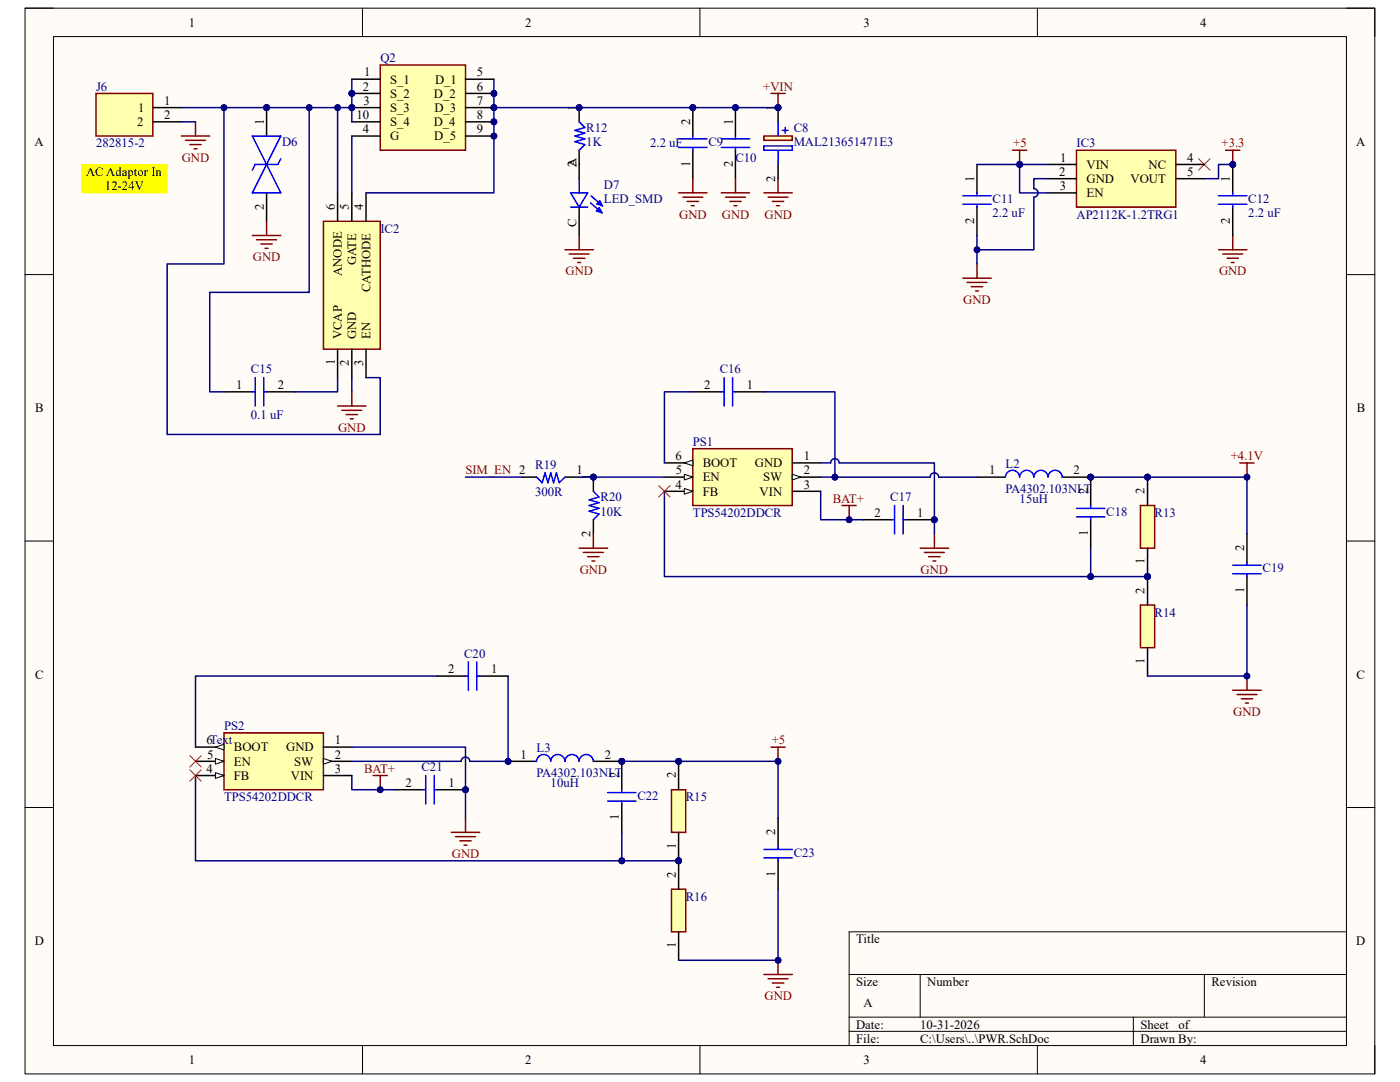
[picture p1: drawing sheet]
<svg xmlns="http://www.w3.org/2000/svg" width="279mm" height="216mm" viewBox="0 0 279 216" stroke-linecap="round" stroke-linejoin="round" font-family="sans-serif">
<path d="M5 1.6h269.4v212.7h-269.4z" fill-rule="evenodd" fill="#fffcf8"/>
<path d="M5 1.6h269.4v212.7h-269.4z" fill="none" stroke="#000" stroke-width=".2"/>
<path d="M10.7 7.3h258v201.3h-258z" fill-rule="evenodd" fill="#fffcf8"/>
<g fill="none" stroke="#000" stroke-width=".2">
<path d="M5 1.6h5.7M10.7 7.3h258v201.3h-258zM72.3 1.6v5.7M139.7 1.6v5.7M207 1.6v5.7M268.7 1.6h5.7v5.7M5 54.8h5.7M268.7 54.8h5.7M5 108h5.7M268.7 108h5.7M5 161.1h5.7M268.7 161.1h5.7"/>
<path d="M169.5 194.4h99.2M183.6 194.4v8.6M240.3 194.4v8.6M268.7 185.9h-99.2v22.7M72.3 208.6v5.7M139.7 208.6v5.7M169.5 203h99.2M169.5 205.8h99.2M207 208.6v5.7M226.2 203v5.6M274.4 208.6v5.7"/>
</g>
<circle cx="229" cy="115.1" r=".57" fill="#000080"/>
<circle cx="229" cy="115.1" r=".57" fill="none" stroke="#000080" stroke-width=".2"/>
<path d="M227.6 120.7h2.8v8.5h-2.8z" fill-rule="evenodd" fill="#ffffb0"/>
<path d="M227.6 120.7h2.8v8.5h-2.8z" fill="none" stroke="#800000" stroke-width=".3"/>
<path d="M229 115.1v5.6M229 129.2v5.7" fill="none" stroke="#000" stroke-width=".3"/>
<circle cx="229" cy="115.1" r=".57" fill="#000080"/>
<circle cx="229" cy="115.1" r=".57" fill="none" stroke="#000080" stroke-width=".2"/>
<circle cx="229" cy="115.1" r=".57" fill="#000080"/>
<circle cx="229" cy="115.1" r=".57" fill="none" stroke="#000080" stroke-width=".2"/>
<circle cx="229" cy="95.2" r=".57" fill="#000080"/>
<circle cx="229" cy="95.2" r=".57" fill="none" stroke="#000080" stroke-width=".2"/>
<path d="M227.6 100.9h2.8v8.5h-2.8z" fill-rule="evenodd" fill="#ffffb0"/>
<path d="M227.6 100.9h2.8v8.5h-2.8z" fill="none" stroke="#800000" stroke-width=".3"/>
<path d="M229 109.4v5.7" fill="none" stroke="#000" stroke-width=".3"/>
<circle cx="229" cy="115.1" r=".57" fill="#000080"/>
<circle cx="229" cy="115.1" r=".57" fill="none" stroke="#000080" stroke-width=".2"/>
<path d="M229 95.2v5.7" fill="none" stroke="#000" stroke-width=".3"/>
<circle cx="229" cy="95.2" r=".57" fill="#000080"/>
<circle cx="229" cy="95.2" r=".57" fill="none" stroke="#000080" stroke-width=".2"/>
<path d="M248.9 106.5v5.7M248.9 115.1v5.6" fill="none" stroke="#000" stroke-width=".3"/>
<path d="M246 114.5h5.7M246 112.8h5.7M248.9 112.2v.6M248.9 114.5v.6" fill="none" stroke="#00f" stroke-width=".3"/>
<circle cx="217.7" cy="95.2" r=".57" fill="#000080"/>
<circle cx="217.7" cy="95.2" r=".57" fill="none" stroke="#000080" stroke-width=".2"/>
<path d="M217.7 95.2v5.7M217.7 103.7v5.7" fill="none" stroke="#000" stroke-width=".3"/>
<circle cx="217.7" cy="95.2" r=".57" fill="#000080"/>
<circle cx="217.7" cy="95.2" r=".57" fill="none" stroke="#000080" stroke-width=".2"/>
<path d="M143.9 78.2h.6M144.5 75.4v5.6M146.2 75.4v5.6M146.2 78.2h.6M214.8 103.1h5.7M214.8 101.4h5.7M217.7 100.9v.5M217.7 103.1v.6" fill="none" stroke="#00f" stroke-width=".3"/>
<path d="M138.3 78.2h5.6M146.8 78.2h5.6" fill="none" stroke="#000" stroke-width=".3"/>
<path d="M138.3 89.5h19.8v11.4h-19.8z" fill-rule="evenodd" fill="#ffffb0"/>
<path d="M138.3 89.5h19.8v11.4h-19.8z" fill="none" stroke="#800000" stroke-width=".3"/>
<path d="M158.1 92.4h5.7M158.1 95.2h5.7" fill="none" stroke="#000" stroke-width=".3"/>
<path d="M158.1 94.6l1.7 .6-1.7 .6z" fill="#f8fcff"/>
<path d="M158.1 94.6l1.7 .6-1.7 .6z" fill="none" stroke="#000" stroke-width=".2"/>
<path d="M132.6 92.4h5.7M158.1 98h5.7" fill="none" stroke="#000" stroke-width=".3"/>
<path d="M136.6 92.4l1.7-.6v1.1z" fill="#f8fcff"/>
<path d="M136.6 92.4l1.7-.6v1.1z" fill="none" stroke="#000" stroke-width=".2"/>
<path d="M132.6 95.2h5.7" fill="none" stroke="#000" stroke-width=".3"/>
<path d="M136.6 94.6l1.7 .6-1.7 .6z" fill="#f8fcff"/>
<path d="M136.6 94.6l1.7 .6-1.7 .6z" fill="none" stroke="#000" stroke-width=".2"/>
<path d="M132.6 98h5.7" fill="none" stroke="#000" stroke-width=".3"/>
<path d="M136.6 97.5l1.7 .5-1.7 .6z" fill="#f8fcff"/>
<path d="M136.6 97.5l1.7 .5-1.7 .6z" fill="none" stroke="#000" stroke-width=".2"/>
<path d="M183.6 109.4h5.7M184.5 110.2h4M185.3 111.1h2.3M186.2 111.9h.6M186.5 106.5v2.9" fill="none" stroke="#800000" stroke-width=".3"/>
<circle cx="186.5" cy="103.7" r=".57" fill="#000080"/>
<circle cx="186.5" cy="103.7" r=".57" fill="none" stroke="#000080" stroke-width=".2"/>
<path d="M180.8 103.7h5.7" fill="none" stroke="#000" stroke-width=".3"/>
<circle cx="186.5" cy="103.7" r=".57" fill="#000080"/>
<circle cx="186.5" cy="103.7" r=".57" fill="none" stroke="#000080" stroke-width=".2"/>
<path d="M172.3 103.7h5.7" fill="none" stroke="#000" stroke-width=".3"/>
<path d="M178 103.7h.5M178.5 100.9v5.6M180.2 100.9v5.6M180.2 103.7h.6" fill="none" stroke="#00f" stroke-width=".3"/>
<path d="M247.4 92.4h2.9M248.9 92.4v2.8" fill="none" stroke="#800000" stroke-width=".3"/>
<circle cx="248.9" cy="95.2" r=".57" fill="#000080"/>
<circle cx="248.9" cy="95.2" r=".57" fill="none" stroke="#000080" stroke-width=".2"/>
<path d="M246 137.7h5.7M246.9 138.6h3.9M247.7 139.4h2.3M248.9 134.9v2.8M248.6 140.3h.5" fill="none" stroke="#800000" stroke-width=".3"/>
<circle cx="248.9" cy="134.9" r=".57" fill="#000080"/>
<circle cx="248.9" cy="134.9" r=".57" fill="none" stroke="#000080" stroke-width=".2"/>
<circle cx="135.4" cy="171.8" r=".57" fill="#000080"/>
<circle cx="135.4" cy="171.8" r=".57" fill="none" stroke="#000080" stroke-width=".2"/>
<circle cx="135.4" cy="151.9" r=".57" fill="#000080"/>
<circle cx="135.4" cy="151.9" r=".57" fill="none" stroke="#000080" stroke-width=".2"/>
<path d="M134 157.6h2.8v8.5h-2.8z" fill-rule="evenodd" fill="#ffffb0"/>
<path d="M134 157.6h2.8v8.5h-2.8z" fill="none" stroke="#800000" stroke-width=".3"/>
<path d="M135.4 166.1v5.7" fill="none" stroke="#000" stroke-width=".3"/>
<circle cx="135.4" cy="171.8" r=".57" fill="#000080"/>
<circle cx="135.4" cy="171.8" r=".57" fill="none" stroke="#000080" stroke-width=".2"/>
<path d="M135.4 151.9v5.7" fill="none" stroke="#000" stroke-width=".3"/>
<circle cx="135.4" cy="151.9" r=".57" fill="#000080"/>
<circle cx="135.4" cy="151.9" r=".57" fill="none" stroke="#000080" stroke-width=".2"/>
<path d="M87.2 134.9h5.7M95.7 134.9h5.7M155.3 163.3v5.6M155.3 171.8v5.6" fill="none" stroke="#000" stroke-width=".3"/>
<path d="M92.9 134.9h.6M93.5 132.1v5.6M95.2 132.1v5.6M95.2 134.9h.5M152.4 171.2h5.7M152.4 169.5h5.7M155.3 168.9v.6M155.3 171.2v.6" fill="none" stroke="#00f" stroke-width=".3"/>
<path d="M44.7 146.2h19.8v11.4h-19.8z" fill-rule="evenodd" fill="#ffffb0"/>
<path d="M44.7 146.2h19.8v11.4h-19.8z" fill="none" stroke="#800000" stroke-width=".3"/>
<path d="M64.5 149.1h5.7M64.5 151.9h5.7" fill="none" stroke="#000" stroke-width=".3"/>
<path d="M64.5 151.3l1.7 .6-1.7 .6z" fill="#f8fcff"/>
<path d="M64.5 151.3l1.7 .6-1.7 .6z" fill="none" stroke="#000" stroke-width=".2"/>
<path d="M39 149.1h5.7M64.5 154.7h5.7" fill="none" stroke="#000" stroke-width=".3"/>
<path d="M43 149.1l1.7-.6v1.1z" fill="#f8fcff"/>
<path d="M43 149.1l1.7-.6v1.1z" fill="none" stroke="#000" stroke-width=".2"/>
<path d="M39 151.9h5.7" fill="none" stroke="#000" stroke-width=".3"/>
<path d="M43 151.3l1.7 .6-1.7 .6z" fill="#f8fcff"/>
<path d="M43 151.3l1.7 .6-1.7 .6z" fill="none" stroke="#000" stroke-width=".2"/>
<path d="M39 154.7h5.7" fill="none" stroke="#000" stroke-width=".3"/>
<path d="M43 154.2l1.7 .5-1.7 .6z" fill="#f8fcff"/>
<path d="M43 154.2l1.7 .5-1.7 .6z" fill="none" stroke="#000" stroke-width=".2"/>
<path d="M90.1 166.1h5.6M90.9 166.9h4M91.8 167.8h2.2M92.6 168.6h.6M92.9 163.3v2.8" fill="none" stroke="#800000" stroke-width=".3"/>
<circle cx="92.9" cy="157.6" r=".57" fill="#000080"/>
<circle cx="92.9" cy="157.6" r=".57" fill="none" stroke="#000080" stroke-width=".2"/>
<path d="M87.2 157.6h5.7" fill="none" stroke="#000" stroke-width=".3"/>
<circle cx="92.9" cy="157.6" r=".57" fill="#000080"/>
<circle cx="92.9" cy="157.6" r=".57" fill="none" stroke="#000080" stroke-width=".2"/>
<path d="M78.7 157.6h5.7" fill="none" stroke="#000" stroke-width=".3"/>
<path d="M84.4 157.6h.6M85 154.7v5.7M86.7 154.7v5.7M86.7 157.6h.5" fill="none" stroke="#00f" stroke-width=".3"/>
<path d="M152.5 194.4h5.6M153.3 195.3h4M154.1 196.2h2.3M155 197h.6M155.3 191.6v2.8" fill="none" stroke="#800000" stroke-width=".3"/>
<circle cx="155.3" cy="191.6" r=".57" fill="#000080"/>
<circle cx="155.3" cy="191.6" r=".57" fill="none" stroke="#000080" stroke-width=".2"/>
<path d="M153.9 149.1h2.8M155.3 149.1v2.8" fill="none" stroke="#800000" stroke-width=".3"/>
<circle cx="155.3" cy="151.9" r=".57" fill="#000080"/>
<circle cx="155.3" cy="151.9" r=".57" fill="none" stroke="#000080" stroke-width=".2"/>
<circle cx="124.1" cy="151.9" r=".57" fill="#000080"/>
<circle cx="124.1" cy="151.9" r=".57" fill="none" stroke="#000080" stroke-width=".2"/>
<path d="M124.1 151.9v5.7M124.1 160.4v5.7" fill="none" stroke="#000" stroke-width=".3"/>
<circle cx="124.1" cy="151.9" r=".57" fill="#000080"/>
<circle cx="124.1" cy="151.9" r=".57" fill="none" stroke="#000080" stroke-width=".2"/>
<path d="M121.3 159.9h5.6M121.3 158.2h5.6M124.1 157.6v.6M124.1 159.9v.5" fill="none" stroke="#00f" stroke-width=".3"/>
<circle cx="135.4" cy="171.8" r=".57" fill="#000080"/>
<circle cx="135.4" cy="171.8" r=".57" fill="none" stroke="#000080" stroke-width=".2"/>
<path d="M134 177.4h2.9v8.5h-2.9z" fill-rule="evenodd" fill="#ffffb0"/>
<path d="M134 177.4h2.9v8.5h-2.9z" fill="none" stroke="#800000" stroke-width=".3"/>
<path d="M135.4 171.8v5.6M135.4 185.9v5.7" fill="none" stroke="#000" stroke-width=".3"/>
<circle cx="135.4" cy="171.8" r=".57" fill="#000080"/>
<circle cx="135.4" cy="171.8" r=".57" fill="none" stroke="#000080" stroke-width=".2"/>
<path d="M153.9 18.6h2.8M155.3 18.6v2.9" fill="none" stroke="#800000" stroke-width=".3"/>
<circle cx="155.3" cy="21.5" r=".57" fill="#000080"/>
<circle cx="155.3" cy="21.5" r=".57" fill="none" stroke="#000080" stroke-width=".2"/>
<path d="M36.2 27.1h5.7M37 28h4M37.9 28.8h2.3M38.7 29.7h.6M39 24.3v2.8M152.4 38.5h5.7M153.3 39.3h4M155.3 35.7v2.8M154.1 40.2h2.3M155 41h.6" fill="none" stroke="#800000" stroke-width=".3"/>
<circle cx="146.8" cy="21.5" r=".57" fill="#000080"/>
<circle cx="146.8" cy="21.5" r=".57" fill="none" stroke="#000080" stroke-width=".2"/>
<path d="M146.8 21.5v5.6" fill="none" stroke="#000" stroke-width=".3"/>
<circle cx="146.8" cy="21.5" r=".57" fill="#000080"/>
<circle cx="146.8" cy="21.5" r=".57" fill="none" stroke="#000080" stroke-width=".2"/>
<path d="M146.8 30v5.7" fill="none" stroke="#000" stroke-width=".3"/>
<path d="M143.9 27.7h5.7M143.9 29.4h5.7M146.8 27.1v.6M146.8 29.4v.6" fill="none" stroke="#00f" stroke-width=".3"/>
<circle cx="138.3" cy="21.5" r=".57" fill="#000080"/>
<circle cx="138.3" cy="21.5" r=".57" fill="none" stroke="#000080" stroke-width=".2"/>
<path d="M138.3 21.5v5.6M138.3 30v5.7" fill="none" stroke="#000" stroke-width=".3"/>
<circle cx="138.3" cy="21.5" r=".57" fill="#000080"/>
<circle cx="138.3" cy="21.5" r=".57" fill="none" stroke="#000080" stroke-width=".2"/>
<g fill="none" stroke="#00f" stroke-width=".3">
<path d="M113.9 38.5h3.4l-1.7 2.8zM115.6 35.7v2.8M118 39.1l2.2 2M135.4 29.4h5.7M135.4 27.7h5.7M138.3 27.1v.6M138.3 29.4v.6M113.9 41.3h3.4M117.9 40.5l2.2 2M119 42.1l.6-.6 .5 1M119 42.1l1.1 .4M119.2 40.7l.5-.6 .5 1"/>
<path d="M119.2 40.7l1 .4M119.5 41.7l.2 .2M119.6 40.3l.2 .2M119.9 42v.1h-.9M120 40.6v.1h-.8"/>
</g>
<path d="M135.4 38.5h5.7M136.3 39.3h4M138.3 35.7v2.8M143.9 38.5h5.7M144.8 39.3h4M146.8 35.7v2.8M137.1 40.2h2.3M138 41h.6M145.6 40.2h2.3M146.5 41h.6" fill="none" stroke="#800000" stroke-width=".3"/>
<path d="M115.6 32.8v2.9M115.6 41.3v5.7" fill="none" stroke="#000" stroke-width=".3"/>
<circle cx="115.6" cy="21.5" r=".57" fill="#000080"/>
<circle cx="115.6" cy="21.5" r=".57" fill="none" stroke="#000080" stroke-width=".2"/>
<path d="M115.6 21.5v2.8" fill="none" stroke="#000" stroke-width=".3"/>
<circle cx="115.6" cy="21.5" r=".57" fill="#000080"/>
<circle cx="115.6" cy="21.5" r=".57" fill="none" stroke="#000080" stroke-width=".2"/>
<path d="M115.6 30v2.8" fill="none" stroke="#000" stroke-width=".3"/>
<path d="M115.6 24.3l1.1 1.1-2 .6 2 .6-2 .5 2 .6-2 .6 2 .6-1.1 1.1" fill="none" stroke="#00f" stroke-width=".3"/>
<path d="M112.7 49.8h5.7M113.6 50.7h4M114.4 51.5h2.3M115.3 52.4h.6M115.6 47v2.8" fill="none" stroke="#800000" stroke-width=".3"/>
<path d="M64.5 44.2h11.4v25.5h-11.4z" fill-rule="evenodd" fill="#ffffb0"/>
<path d="M64.5 44.2h11.4v25.5h-11.4z" fill="none" stroke="#800000" stroke-width=".3"/>
<path d="M67.4 38.5v5.7M70.2 38.5v5.7M73 38.5v5.7M67.4 69.7v5.7M70.2 69.7v5.7M73 69.7v5.7" fill="none" stroke="#000" stroke-width=".3"/>
<circle cx="53.2" cy="21.5" r=".57" fill="#000080"/>
<circle cx="53.2" cy="21.5" r=".57" fill="none" stroke="#000080" stroke-width=".2"/>
<path d="M53.2 21.5v5.6" fill="none" stroke="#000" stroke-width=".3"/>
<circle cx="53.2" cy="21.5" r=".57" fill="#000080"/>
<circle cx="53.2" cy="21.5" r=".57" fill="none" stroke="#000080" stroke-width=".2"/>
<path d="M53.2 38.5v5.7" fill="none" stroke="#000" stroke-width=".3"/>
<path d="M50.4 27.1l5.6 11.4h-5.6l5.6-11.4zM56 31.7l-.5 1.1h-4.6l-.5 1.2" fill="none" stroke="#00f" stroke-width=".3"/>
<path d="M50.4 47h5.6M51.2 47.8h4M52.1 48.7h2.2M52.9 49.5h.6M53.2 44.2v2.8M70.2 78.2v2.8M67.4 81h5.6M68.2 81.9h4M69.1 82.7h2.2M69.9 83.6h.6" fill="none" stroke="#800000" stroke-width=".3"/>
<circle cx="70.2" cy="18.6" r=".57" fill="#000080"/>
<circle cx="70.2" cy="18.6" r=".57" fill="none" stroke="#000080" stroke-width=".2"/>
<circle cx="70.2" cy="21.5" r=".57" fill="#000080"/>
<circle cx="70.2" cy="21.5" r=".57" fill="none" stroke="#000080" stroke-width=".2"/>
<circle cx="98.6" cy="18.6" r=".57" fill="#000080"/>
<circle cx="98.6" cy="18.6" r=".57" fill="none" stroke="#000080" stroke-width=".2"/>
<circle cx="98.6" cy="21.5" r=".57" fill="#000080"/>
<circle cx="98.6" cy="21.5" r=".57" fill="none" stroke="#000080" stroke-width=".2"/>
<circle cx="98.6" cy="24.3" r=".57" fill="#000080"/>
<circle cx="98.6" cy="24.3" r=".57" fill="none" stroke="#000080" stroke-width=".2"/>
<circle cx="98.6" cy="27.1" r=".57" fill="#000080"/>
<circle cx="98.6" cy="27.1" r=".57" fill="none" stroke="#000080" stroke-width=".2"/>
<path d="M75.9 13h17v17h-17z" fill-rule="evenodd" fill="#ffffb0"/>
<path d="M75.9 13h17v17h-17z" fill="none" stroke="#800000" stroke-width=".3"/>
<path d="M70.2 15.8h5.7M70.2 18.6h5.7" fill="none" stroke="#000" stroke-width=".3"/>
<circle cx="70.2" cy="18.6" r=".57" fill="#000080"/>
<circle cx="70.2" cy="18.6" r=".57" fill="none" stroke="#000080" stroke-width=".2"/>
<path d="M70.2 21.5h5.7" fill="none" stroke="#000" stroke-width=".3"/>
<circle cx="70.2" cy="21.5" r=".57" fill="#000080"/>
<circle cx="70.2" cy="21.5" r=".57" fill="none" stroke="#000080" stroke-width=".2"/>
<path d="M92.9 15.8h5.7M92.9 18.6h5.7M70.2 27.1h5.7" fill="none" stroke="#000" stroke-width=".3"/>
<circle cx="98.6" cy="18.6" r=".57" fill="#000080"/>
<circle cx="98.6" cy="18.6" r=".57" fill="none" stroke="#000080" stroke-width=".2"/>
<path d="M92.9 21.5h5.7" fill="none" stroke="#000" stroke-width=".3"/>
<circle cx="98.6" cy="21.5" r=".57" fill="#000080"/>
<circle cx="98.6" cy="21.5" r=".57" fill="none" stroke="#000080" stroke-width=".2"/>
<path d="M92.9 24.3h5.7" fill="none" stroke="#000" stroke-width=".3"/>
<circle cx="98.6" cy="24.3" r=".57" fill="#000080"/>
<circle cx="98.6" cy="24.3" r=".57" fill="none" stroke="#000080" stroke-width=".2"/>
<path d="M92.9 27.1h5.7" fill="none" stroke="#000" stroke-width=".3"/>
<circle cx="98.6" cy="27.1" r=".57" fill="#000080"/>
<circle cx="98.6" cy="27.1" r=".57" fill="none" stroke="#000080" stroke-width=".2"/>
<path d="M70.2 24.3h5.7" fill="none" stroke="#000" stroke-width=".3"/>
<path d="M19.2 18.6h11.3v8.5h-11.3z" fill-rule="evenodd" fill="#ffffb0"/>
<path d="M19.2 18.6h11.3v8.5h-11.3z" fill="none" stroke="#800000" stroke-width=".3"/>
<path d="M30.5 21.5h5.7M30.5 24.3h5.7M44.7 78.2h5.7M53.2 78.2h5.7" fill="none" stroke="#000" stroke-width=".3"/>
<path d="M50.4 78.2h.5M50.9 75.4v5.6M52.6 75.4v5.6M52.6 78.2h.6" fill="none" stroke="#00f" stroke-width=".3"/>
<circle cx="155.3" cy="21.5" r=".57" fill="#000080"/>
<circle cx="155.3" cy="21.5" r=".57" fill="none" stroke="#000080" stroke-width=".2"/>
<path d="M152.4 27.1h5.7v.9h-5.7z" fill-rule="evenodd" fill="#ffffb0"/>
<path d="M152.4 27.1h5.7v.9h-5.7z" fill="none" stroke="#800000" stroke-width=".3"/>
<path d="M155.3 21.5v2.8" fill="none" stroke="#000" stroke-width=".3"/>
<circle cx="155.3" cy="21.5" r=".57" fill="#000080"/>
<circle cx="155.3" cy="21.5" r=".57" fill="none" stroke="#000080" stroke-width=".2"/>
<path d="M155.3 32.8v2.9" fill="none" stroke="#000" stroke-width=".3"/>
<path d="M152.4 29.1h5.7v.9h-5.7zM155.3 24.3v2.8M155.3 30v2.8M156.1 26h1.2M156.7 25.4v1.2" fill="none" stroke="#00f" stroke-width=".3"/>
<circle cx="101.4" cy="151.9" r=".57" fill="#000080"/>
<circle cx="101.4" cy="151.9" r=".57" fill="none" stroke="#000080" stroke-width=".2"/>
<circle cx="124.1" cy="151.9" r=".57" fill="#000080"/>
<circle cx="124.1" cy="151.9" r=".57" fill="none" stroke="#000080" stroke-width=".2"/>
<path d="M101.4 151.9h5.7" fill="none" stroke="#000" stroke-width=".3"/>
<circle cx="101.4" cy="151.9" r=".57" fill="#000080"/>
<circle cx="101.4" cy="151.9" r=".57" fill="none" stroke="#000080" stroke-width=".2"/>
<path d="M118.4 151.9h5.7" fill="none" stroke="#000" stroke-width=".3"/>
<circle cx="124.1" cy="151.9" r=".57" fill="#000080"/>
<circle cx="124.1" cy="151.9" r=".57" fill="none" stroke="#000080" stroke-width=".2"/>
<path d="M107.1 151.9a1.42 1.42 0 0 1 1.4-1.3 1.42 1.42 0 0 1 1.4 1.3 1.42 1.42 0 0 1 1.4-1.3 1.42 1.42 0 0 1 1.4 1.3 1.42 1.42 0 0 1 1.5-1.3 1.42 1.42 0 0 1 1.4 1.3 1.42 1.42 0 0 1 1.4-1.3 1.42 1.42 0 0 1 1.4 1.3" fill="none" stroke="#00f" stroke-width=".3"/>
<circle cx="217.7" cy="95.2" r=".57" fill="#000080"/>
<circle cx="217.7" cy="95.2" r=".57" fill="none" stroke="#000080" stroke-width=".2"/>
<path d="M195 95.2h5.6M212 95.2h5.7" fill="none" stroke="#000" stroke-width=".3"/>
<circle cx="217.7" cy="95.2" r=".57" fill="#000080"/>
<circle cx="217.7" cy="95.2" r=".57" fill="none" stroke="#000080" stroke-width=".2"/>
<path d="M200.6 95.2a1.42 1.42 0 0 1 1.5-1.4 1.42 1.42 0 0 1 1.4 1.4 1.42 1.42 0 0 1 1.4-1.4 1.42 1.42 0 0 1 1.4 1.4 1.42 1.42 0 0 1 1.4-1.4 1.42 1.42 0 0 1 1.5 1.4 1.42 1.42 0 0 1 1.4-1.4 1.42 1.42 0 0 1 1.4 1.4" fill="none" stroke="#00f" stroke-width=".3"/>
<path d="M16.3 32.8h17.1v5.7h-17.1z" fill-rule="evenodd" fill="#ff0"/>
<path d="M16.3 32.8h17.1v5.7h-17.1z" fill="none" stroke="#ff0" stroke-width=".2"/>
<path d="M192.2 55.5h5.6M193 56.4h4M193.8 57.2h2.3M194.7 58.1h.6M195 52.7v2.8M243.2 49.8h5.7M244 50.7h4M244.9 51.5h2.3M245.7 52.4h.6M246 47v2.8" fill="none" stroke="#800000" stroke-width=".3"/>
<circle cx="246" cy="32.8" r=".57" fill="#000080"/>
<circle cx="246" cy="32.8" r=".57" fill="none" stroke="#000080" stroke-width=".2"/>
<path d="M246 32.8v5.7" fill="none" stroke="#000" stroke-width=".3"/>
<circle cx="246" cy="32.8" r=".57" fill="#000080"/>
<circle cx="246" cy="32.8" r=".57" fill="none" stroke="#000080" stroke-width=".2"/>
<path d="M195 32.8v5.7M195 41.3v5.7M246 41.3v5.7" fill="none" stroke="#000" stroke-width=".3"/>
<path d="M192.2 39.1h5.6M195 38.5v.6M243.2 39.1h5.7M246 38.5v.6M192.2 40.8h5.6M195 40.8v.5M243.2 40.8h5.7M246 40.8v.5" fill="none" stroke="#00f" stroke-width=".3"/>
<path d="M202.1 30h2.8M203.5 30v2.8" fill="none" stroke="#800000" stroke-width=".3"/>
<circle cx="203.5" cy="32.8" r=".57" fill="#000080"/>
<circle cx="203.5" cy="32.8" r=".57" fill="none" stroke="#000080" stroke-width=".2"/>
<path d="M244.6 30h2.8M246 30v2.8" fill="none" stroke="#800000" stroke-width=".3"/>
<circle cx="246" cy="32.8" r=".57" fill="#000080"/>
<circle cx="246" cy="32.8" r=".57" fill="none" stroke="#000080" stroke-width=".2"/>
<path d="M239.2 31.7l2.3 2.3M241.5 31.7l-2.3 2.3" fill="none" stroke="#f00" stroke-width=".2"/>
<path d="M214.8 30h19.9v11.3h-19.9z" fill-rule="evenodd" fill="#ffffb0"/>
<path d="M214.8 30h19.9v11.3h-19.9z" fill="none" stroke="#800000" stroke-width=".3"/>
<path d="M209.2 32.8h5.6M209.2 35.7h5.6M209.2 38.5h5.6M234.7 32.8h5.6M234.7 35.7h5.6" fill="none" stroke="#000" stroke-width=".3"/>
<path d="M152.4 78.2h14.2v17" fill="none" stroke="#000080" stroke-width=".3"/>
<circle cx="166.6" cy="95.2" r=".57" fill="#000080"/>
<circle cx="166.6" cy="95.2" r=".57" fill="none" stroke="#000080" stroke-width=".2"/>
<path d="M217.7 95.2h11.3" fill="none" stroke="#000080" stroke-width=".3"/>
<circle cx="217.7" cy="95.2" r=".57" fill="#000080"/>
<circle cx="217.7" cy="95.2" r=".57" fill="none" stroke="#000080" stroke-width=".2"/>
<circle cx="229" cy="95.2" r=".57" fill="#000080"/>
<circle cx="229" cy="95.2" r=".57" fill="none" stroke="#000080" stroke-width=".2"/>
<path d="M229 95.2h19.9v11.3" fill="none" stroke="#000080" stroke-width=".3"/>
<circle cx="229" cy="95.2" r=".57" fill="#000080"/>
<circle cx="229" cy="95.2" r=".57" fill="none" stroke="#000080" stroke-width=".2"/>
<circle cx="248.9" cy="95.2" r=".57" fill="#000080"/>
<circle cx="248.9" cy="95.2" r=".57" fill="none" stroke="#000080" stroke-width=".2"/>
<path d="M248.9 120.7v14.2h-19.9" fill="none" stroke="#000080" stroke-width=".3"/>
<circle cx="248.9" cy="134.9" r=".57" fill="#000080"/>
<circle cx="248.9" cy="134.9" r=".57" fill="none" stroke="#000080" stroke-width=".2"/>
<path d="M163.8 95.2h2.8" fill="none" stroke="#000080" stroke-width=".3"/>
<circle cx="166.6" cy="95.2" r=".57" fill="#000080"/>
<circle cx="166.6" cy="95.2" r=".57" fill="none" stroke="#000080" stroke-width=".2"/>
<path d="M217.7 115.1h11.3" fill="none" stroke="#000080" stroke-width=".3"/>
<circle cx="217.7" cy="115.1" r=".57" fill="#000080"/>
<circle cx="217.7" cy="115.1" r=".57" fill="none" stroke="#000080" stroke-width=".2"/>
<circle cx="229" cy="115.1" r=".57" fill="#000080"/>
<circle cx="229" cy="115.1" r=".57" fill="none" stroke="#000080" stroke-width=".2"/>
<path d="M217.7 109.4v5.7" fill="none" stroke="#000080" stroke-width=".3"/>
<circle cx="217.7" cy="115.1" r=".57" fill="#000080"/>
<circle cx="217.7" cy="115.1" r=".57" fill="none" stroke="#000080" stroke-width=".2"/>
<path d="M132.6 98v17.1h85.1" fill="none" stroke="#000080" stroke-width=".3"/>
<circle cx="217.7" cy="115.1" r=".57" fill="#000080"/>
<circle cx="217.7" cy="115.1" r=".57" fill="none" stroke="#000080" stroke-width=".2"/>
<path d="M138.3 78.2h-5.7v14.2M163.8 98v5.7h8.5" fill="none" stroke="#000080" stroke-width=".3"/>
<circle cx="169.5" cy="103.7" r=".57" fill="#000080"/>
<circle cx="169.5" cy="103.7" r=".57" fill="none" stroke="#000080" stroke-width=".2"/>
<path d="M163.8 92.4h2a.85 .85 0 0 1 .8-.9 .85 .85 0 0 1 .9 .9h19v14.1" fill="none" stroke="#000080" stroke-width=".3"/>
<circle cx="186.5" cy="103.7" r=".57" fill="#000080"/>
<circle cx="186.5" cy="103.7" r=".57" fill="none" stroke="#000080" stroke-width=".2"/>
<path d="M124.1 151.9h11.3" fill="none" stroke="#000080" stroke-width=".3"/>
<circle cx="124.1" cy="151.9" r=".57" fill="#000080"/>
<circle cx="124.1" cy="151.9" r=".57" fill="none" stroke="#000080" stroke-width=".2"/>
<circle cx="135.4" cy="151.9" r=".57" fill="#000080"/>
<circle cx="135.4" cy="151.9" r=".57" fill="none" stroke="#000080" stroke-width=".2"/>
<path d="M135.4 151.9h19.9v11.4" fill="none" stroke="#000080" stroke-width=".3"/>
<circle cx="135.4" cy="151.9" r=".57" fill="#000080"/>
<circle cx="135.4" cy="151.9" r=".57" fill="none" stroke="#000080" stroke-width=".2"/>
<circle cx="155.3" cy="151.9" r=".57" fill="#000080"/>
<circle cx="155.3" cy="151.9" r=".57" fill="none" stroke="#000080" stroke-width=".2"/>
<path d="M155.3 177.4v14.2h-19.9" fill="none" stroke="#000080" stroke-width=".3"/>
<circle cx="155.3" cy="191.6" r=".57" fill="#000080"/>
<circle cx="155.3" cy="191.6" r=".57" fill="none" stroke="#000080" stroke-width=".2"/>
<path d="M124.1 171.8h11.3" fill="none" stroke="#000080" stroke-width=".3"/>
<circle cx="124.1" cy="171.8" r=".57" fill="#000080"/>
<circle cx="124.1" cy="171.8" r=".57" fill="none" stroke="#000080" stroke-width=".2"/>
<circle cx="135.4" cy="171.8" r=".57" fill="#000080"/>
<circle cx="135.4" cy="171.8" r=".57" fill="none" stroke="#000080" stroke-width=".2"/>
<path d="M124.1 166.1v5.7" fill="none" stroke="#000080" stroke-width=".3"/>
<circle cx="124.1" cy="171.8" r=".57" fill="#000080"/>
<circle cx="124.1" cy="171.8" r=".57" fill="none" stroke="#000080" stroke-width=".2"/>
<path d="M39 154.7v17.1h85.1" fill="none" stroke="#000080" stroke-width=".3"/>
<circle cx="124.1" cy="171.8" r=".57" fill="#000080"/>
<circle cx="124.1" cy="171.8" r=".57" fill="none" stroke="#000080" stroke-width=".2"/>
<path d="M87.2 134.9h-48.2v14.2M70.2 154.7v2.9h8.5" fill="none" stroke="#000080" stroke-width=".3"/>
<circle cx="75.9" cy="157.6" r=".57" fill="#000080"/>
<circle cx="75.9" cy="157.6" r=".57" fill="none" stroke="#000080" stroke-width=".2"/>
<path d="M70.2 149.1h22.7v14.2" fill="none" stroke="#000080" stroke-width=".3"/>
<circle cx="92.9" cy="157.6" r=".57" fill="#000080"/>
<circle cx="92.9" cy="157.6" r=".57" fill="none" stroke="#000080" stroke-width=".2"/>
<path d="M101.4 134.9v17h-7.7a.85 .85 0 0 0-.8-.8 .85 .85 0 0 0-.9 .8h-21.8" fill="none" stroke="#000080" stroke-width=".3"/>
<circle cx="101.4" cy="151.9" r=".57" fill="#000080"/>
<circle cx="101.4" cy="151.9" r=".57" fill="none" stroke="#000080" stroke-width=".2"/>
<path d="M36.2 24.3h2.8M61.7 21.5v36.8h-19.8v19.9h2.8M67.4 75.4v2.8h-8.5" fill="none" stroke="#000080" stroke-width=".3"/>
<circle cx="61.7" cy="21.5" r=".57" fill="#000080"/>
<circle cx="61.7" cy="21.5" r=".57" fill="none" stroke="#000080" stroke-width=".2"/>
<path d="M67.4 21.5h2.8M70.2 27.1v11.4M70.2 75.4v2.8" fill="none" stroke="#000080" stroke-width=".3"/>
<circle cx="67.4" cy="21.5" r=".57" fill="#000080"/>
<circle cx="67.4" cy="21.5" r=".57" fill="none" stroke="#000080" stroke-width=".2"/>
<circle cx="70.2" cy="21.5" r=".57" fill="#000080"/>
<circle cx="70.2" cy="21.5" r=".57" fill="none" stroke="#000080" stroke-width=".2"/>
<path d="M98.6 15.8v5.7" fill="none" stroke="#000080" stroke-width=".3"/>
<circle cx="98.6" cy="18.6" r=".57" fill="#000080"/>
<circle cx="98.6" cy="18.6" r=".57" fill="none" stroke="#000080" stroke-width=".2"/>
<circle cx="98.6" cy="21.5" r=".57" fill="#000080"/>
<circle cx="98.6" cy="21.5" r=".57" fill="none" stroke="#000080" stroke-width=".2"/>
<path d="M70.2 15.8v8.5" fill="none" stroke="#000080" stroke-width=".3"/>
<circle cx="70.2" cy="18.6" r=".57" fill="#000080"/>
<circle cx="70.2" cy="18.6" r=".57" fill="none" stroke="#000080" stroke-width=".2"/>
<circle cx="70.2" cy="21.5" r=".57" fill="#000080"/>
<circle cx="70.2" cy="21.5" r=".57" fill="none" stroke="#000080" stroke-width=".2"/>
<path d="M44.7 21.5v31.2h-11.3v34h42.5v-11.3h-2.8" fill="none" stroke="#000080" stroke-width=".3"/>
<circle cx="44.7" cy="21.5" r=".57" fill="#000080"/>
<circle cx="44.7" cy="21.5" r=".57" fill="none" stroke="#000080" stroke-width=".2"/>
<path d="M36.2 21.5h17" fill="none" stroke="#000080" stroke-width=".3"/>
<circle cx="44.7" cy="21.5" r=".57" fill="#000080"/>
<circle cx="44.7" cy="21.5" r=".57" fill="none" stroke="#000080" stroke-width=".2"/>
<circle cx="53.2" cy="21.5" r=".57" fill="#000080"/>
<circle cx="53.2" cy="21.5" r=".57" fill="none" stroke="#000080" stroke-width=".2"/>
<path d="M53.2 21.5h14.2v17" fill="none" stroke="#000080" stroke-width=".3"/>
<circle cx="53.2" cy="21.5" r=".57" fill="#000080"/>
<circle cx="53.2" cy="21.5" r=".57" fill="none" stroke="#000080" stroke-width=".2"/>
<circle cx="61.7" cy="21.5" r=".57" fill="#000080"/>
<circle cx="61.7" cy="21.5" r=".57" fill="none" stroke="#000080" stroke-width=".2"/>
<circle cx="67.4" cy="21.5" r=".57" fill="#000080"/>
<circle cx="67.4" cy="21.5" r=".57" fill="none" stroke="#000080" stroke-width=".2"/>
<path d="M138.3 21.5h-39.7v17h-25.5" fill="none" stroke="#000080" stroke-width=".3"/>
<circle cx="138.3" cy="21.5" r=".57" fill="#000080"/>
<circle cx="138.3" cy="21.5" r=".57" fill="none" stroke="#000080" stroke-width=".2"/>
<circle cx="115.6" cy="21.5" r=".57" fill="#000080"/>
<circle cx="115.6" cy="21.5" r=".57" fill="none" stroke="#000080" stroke-width=".2"/>
<circle cx="98.6" cy="21.5" r=".57" fill="#000080"/>
<circle cx="98.6" cy="21.5" r=".57" fill="none" stroke="#000080" stroke-width=".2"/>
<circle cx="98.6" cy="24.3" r=".57" fill="#000080"/>
<circle cx="98.6" cy="24.3" r=".57" fill="none" stroke="#000080" stroke-width=".2"/>
<circle cx="98.6" cy="27.1" r=".57" fill="#000080"/>
<circle cx="98.6" cy="27.1" r=".57" fill="none" stroke="#000080" stroke-width=".2"/>
<path d="M138.3 21.5h17" fill="none" stroke="#000080" stroke-width=".3"/>
<circle cx="138.3" cy="21.5" r=".57" fill="#000080"/>
<circle cx="138.3" cy="21.5" r=".57" fill="none" stroke="#000080" stroke-width=".2"/>
<circle cx="146.8" cy="21.5" r=".57" fill="#000080"/>
<circle cx="146.8" cy="21.5" r=".57" fill="none" stroke="#000080" stroke-width=".2"/>
<circle cx="155.3" cy="21.5" r=".57" fill="#000080"/>
<circle cx="155.3" cy="21.5" r=".57" fill="none" stroke="#000080" stroke-width=".2"/>
<path d="M166.6 95.2h19a.85 .85 0 0 1 .9-.8 .85 .85 0 0 1 .8 .8h7.7" fill="none" stroke="#000080" stroke-width=".3"/>
<circle cx="166.6" cy="95.2" r=".57" fill="#000080"/>
<circle cx="166.6" cy="95.2" r=".57" fill="none" stroke="#000080" stroke-width=".2"/>
<path d="M203.5 32.8v5.7h5.7" fill="none" stroke="#000080" stroke-width=".3"/>
<circle cx="203.5" cy="32.8" r=".57" fill="#000080"/>
<circle cx="203.5" cy="32.8" r=".57" fill="none" stroke="#000080" stroke-width=".2"/>
<path d="M195 32.8h14.2" fill="none" stroke="#000080" stroke-width=".3"/>
<circle cx="203.5" cy="32.8" r=".57" fill="#000080"/>
<circle cx="203.5" cy="32.8" r=".57" fill="none" stroke="#000080" stroke-width=".2"/>
<path d="M195 47v2.8" fill="none" stroke="#000080" stroke-width=".3"/>
<circle cx="195" cy="49.8" r=".57" fill="#000080"/>
<circle cx="195" cy="49.8" r=".57" fill="none" stroke="#000080" stroke-width=".2"/>
<path d="M209.2 35.7h-2.9v1.9a.85 .85 0 0 1 .9 .9 .85 .85 0 0 1-.9 .8v10.5h-11.3v2.9" fill="none" stroke="#000080" stroke-width=".3"/>
<circle cx="195" cy="49.8" r=".57" fill="#000080"/>
<circle cx="195" cy="49.8" r=".57" fill="none" stroke="#000080" stroke-width=".2"/>
<path d="M246 32.8h-2.8v2.9h-2.9" fill="none" stroke="#000080" stroke-width=".3"/>
<circle cx="246" cy="32.8" r=".57" fill="#000080"/>
<circle cx="246" cy="32.8" r=".57" fill="none" stroke="#000080" stroke-width=".2"/>
<path d="M168 100.9h2.9M169.5 100.9v2.8" fill="none" stroke="#800000" stroke-width=".3"/>
<circle cx="169.5" cy="103.7" r=".57" fill="#000080"/>
<circle cx="169.5" cy="103.7" r=".57" fill="none" stroke="#000080" stroke-width=".2"/>
<path d="M74.5 154.7h2.8M75.9 154.7v2.9" fill="none" stroke="#800000" stroke-width=".3"/>
<circle cx="75.9" cy="157.6" r=".57" fill="#000080"/>
<circle cx="75.9" cy="157.6" r=".57" fill="none" stroke="#000080" stroke-width=".2"/>
<path d="M131.5 96.9l2.2 2.3M133.7 96.9l-2.2 2.3M37.9 150.8l2.3 2.2M37.9 153.6l2.3 2.3M40.2 150.8l-2.3 2.2M40.2 153.6l-2.3 2.3" fill="none" stroke="#f00" stroke-width=".2"/>
<path d="M104.2 95.2h2.9M112.7 95.2h2.9" fill="none" stroke="#000" stroke-width=".3"/>
<path d="M107.1 95.2l1.1 1.1 .6-1.9 .5 1.9 .6-1.9 .6 1.9 .5-1.9 .6 1.9 1.1-1.1" fill="none" stroke="#00f" stroke-width=".3"/>
<circle cx="118.4" cy="95.2" r=".57" fill="#000080"/>
<circle cx="118.4" cy="95.2" r=".57" fill="none" stroke="#000080" stroke-width=".2"/>
<path d="M118.4 95.2v2.8" fill="none" stroke="#000" stroke-width=".3"/>
<circle cx="118.4" cy="95.2" r=".57" fill="#000080"/>
<circle cx="118.4" cy="95.2" r=".57" fill="none" stroke="#000080" stroke-width=".2"/>
<path d="M118.4 103.7v2.8" fill="none" stroke="#000" stroke-width=".3"/>
<path d="M118.4 98l1.2 1.2-2 .5 2 .6-2 .6 2 .5-2 .6 2 .6-1.2 1.1" fill="none" stroke="#00f" stroke-width=".3"/>
<path d="M115.6 95.2h2.8" fill="none" stroke="#000080" stroke-width=".3"/>
<circle cx="118.4" cy="95.2" r=".57" fill="#000080"/>
<circle cx="118.4" cy="95.2" r=".57" fill="none" stroke="#000080" stroke-width=".2"/>
<path d="M92.9 95.2h11.3M118.4 95.2h14.2" fill="none" stroke="#000080" stroke-width=".3"/>
<circle cx="118.4" cy="95.2" r=".57" fill="#000080"/>
<circle cx="118.4" cy="95.2" r=".57" fill="none" stroke="#000080" stroke-width=".2"/>
<path d="M115.6 109.4h5.7M116.4 110.2h4M117.3 111.1h2.3M118.1 111.9h.6M118.4 106.5v2.9" fill="none" stroke="#800000" stroke-width=".3"/>
<g font-size="2.5">
<text x="37.7" y="5.3">1</text>
<text x="104.8" y="5.3">2</text>
<text x="172.3" y="5.3">3</text>
<text x="239.5" y="5.3">4</text>
<text x="72.6" y="15.2">1</text>
<text x="77.9" y="16.7">S_1</text>
<text x="86.8" y="16.7">D_1</text>
<text x="95.2" y="15.2">5</text>
<text x="27.6" y="22.4">1</text>
<text x="32.8" y="20.9">1</text>
<text x="32.8" y="23.7">2</text>
<text x="71.2" y="23.7">10</text>
<text x="72.4" y="18.1">2</text>
<text x="72.6" y="20.9">3</text>
<text x="77.9" y="19.5">S_2</text>
<text x="77.9" y="22.4">S_3</text>
<text x="86.6" y="19.5">D_2</text>
<text x="86.7" y="22.4">D_3</text>
<text x="95.2" y="18.1">6</text>
<text x="95.2" y="20.9">7</text>
<text x="95.2" y="23.7">8</text>
<text x="115" y="22.1" transform="rotate(-90 115 22.1)">1</text>
<text x="154.7" y="22.1" transform="rotate(-90 154.7 22.1)">1</text>
<text x="6.9" y="29.1">A</text>
<text x="27.3" y="25.2">2</text>
<text x="52.7" y="24.9" transform="rotate(-90 52.7 24.9)">1</text>
<text x="72.4" y="26.6">4</text>
<text x="77.9" y="28">G</text>
<text x="77.9" y="25.2">S_4</text>
<text x="86.6" y="25.2">D_4</text>
<text x="86.7" y="28">D_5</text>
<text x="95.2" y="26.6">9</text>
<text x="137.7" y="24.9" transform="rotate(-90 137.7 24.9)">2</text>
<text x="146.2" y="24.9" transform="rotate(-90 146.2 24.9)">1</text>
<text x="270.6" y="29.1">A</text>
<text x="17.2" y="35.1">AC Adaptor In</text>
<text x="115" y="33.4" transform="rotate(-90 115 33.4)">A</text>
<text x="115" y="33.4" transform="rotate(-90 115 33.4)">2</text>
<text x="137.7" y="33.2" transform="rotate(-90 137.7 33.2)">1</text>
<text x="146.2" y="33.4" transform="rotate(-90 146.2 33.4)">2</text>
<text x="211.4" y="35.1">2</text>
<text x="211.6" y="32.3">1</text>
<text x="216.8" y="33.7">VIN</text>
<text x="229.2" y="33.7">NC</text>
<text x="236.9" y="32.3">4</text>
<text x="236.9" y="35.1">5</text>
<text x="21" y="37.9">12-24V</text>
<text x="52.7" y="41.9" transform="rotate(-90 52.7 41.9)">2</text>
<text x="66.8" y="41.9" transform="rotate(-90 66.8 41.9)">6</text>
<text x="69.6" y="41.9" transform="rotate(-90 69.6 41.9)">5</text>
<text x="72.5" y="41.9" transform="rotate(-90 72.5 41.9)">4</text>
<text x="154.7" y="36.2" transform="rotate(-90 154.7 36.2)">2</text>
<text x="194.4" y="36.2" transform="rotate(-90 194.4 36.2)">1</text>
<text x="211.5" y="37.9">3</text>
<text x="216.8" y="36.5">GND</text>
<text x="216.8" y="39.4">EN</text>
<text x="225.6" y="36.5">VOUT</text>
<text x="245.4" y="36.2" transform="rotate(-90 245.4 36.2)">1</text>
<text x="115" y="45.2" transform="rotate(-90 115 45.2)">C</text>
<text x="194.4" y="44.7" transform="rotate(-90 194.4 44.7)">2</text>
<text x="245.4" y="44.7" transform="rotate(-90 245.4 44.7)">2</text>
<text x="71.1" y="52.9" transform="rotate(-90 71.1 52.9)">GATE</text>
<text x="68.2" y="55" transform="rotate(-90 68.2 55)">ANODE</text>
<text x="73.9" y="58.3" transform="rotate(-90 73.9 58.3)">CATHODE</text>
<text x="68.2" y="67.7" transform="rotate(-90 68.2 67.7)">VCAP</text>
<text x="71.1" y="67.7" transform="rotate(-90 71.1 67.7)">GND</text>
<text x="73.9" y="67.7" transform="rotate(-90 73.9 67.7)">EN</text>
<text x="47.1" y="77.6">1</text>
<text x="55.5" y="77.6">2</text>
<text x="66.8" y="72.9" transform="rotate(-90 66.8 72.9)">1</text>
<text x="69.6" y="73.1" transform="rotate(-90 69.6 73.1)">2</text>
<text x="72.5" y="73" transform="rotate(-90 72.5 73)">3</text>
<text x="140.5" y="77.6">2</text>
<text x="149.1" y="77.6">1</text>
<text x="7" y="82.3">B</text>
<text x="270.8" y="82.3">B</text>
<text x="115" y="94.7">1</text>
<text x="117.9" y="95.8" transform="rotate(-90 117.9 95.8)">1</text>
<text x="134.8" y="91.8">6</text>
<text x="134.9" y="94.7">5</text>
<text x="140.3" y="93.2">BOOT</text>
<text x="150.7" y="93.2">GND</text>
<text x="160.4" y="91.8">1</text>
<text x="160.4" y="94.7">2</text>
<text x="197.4" y="94.7">1</text>
<text x="214.2" y="94.7">2</text>
<text x="134.8" y="97.5">4</text>
<text x="140.3" y="96.1">EN</text>
<text x="140.3" y="98.9">FB</text>
<text x="151.6" y="98.9">VIN</text>
<text x="152.3" y="96.1">SW</text>
<text x="160.4" y="97.5">3</text>
<text x="217.1" y="98.6" transform="rotate(-90 217.1 98.6)">2</text>
<text x="228.4" y="98.6" transform="rotate(-90 228.4 98.6)">2</text>
<text x="117.9" y="107.1" transform="rotate(-90 117.9 107.1)">2</text>
<text x="174.5" y="103.2">2</text>
<text x="183" y="103.2">1</text>
<text x="217.1" y="106.9" transform="rotate(-90 217.1 106.9)">1</text>
<text x="228.4" y="112.6" transform="rotate(-90 228.4 112.6)">1</text>
<text x="248.3" y="109.9" transform="rotate(-90 248.3 109.9)">2</text>
<text x="228.4" y="118.4" transform="rotate(-90 228.4 118.4)">2</text>
<text x="248.3" y="118.3" transform="rotate(-90 248.3 118.3)">1</text>
<text x="7" y="135.4">C</text>
<text x="89.5" y="134.4">2</text>
<text x="98" y="134.4">1</text>
<text x="228.4" y="132.5" transform="rotate(-90 228.4 132.5)">1</text>
<text x="270.7" y="135.4">C</text>
<text x="41.2" y="148.5">6Text</text>
<text x="46.7" y="149.9">BOOT</text>
<text x="57.1" y="149.9">GND</text>
<text x="66.8" y="148.5">1</text>
<text x="41.2" y="154.2">4</text>
<text x="41.3" y="151.4">5</text>
<text x="46.7" y="152.8">EN</text>
<text x="46.7" y="155.6">FB</text>
<text x="58" y="155.6">VIN</text>
<text x="58.7" y="152.8">SW</text>
<text x="66.8" y="151.4">2</text>
<text x="66.8" y="154.2">3</text>
<text x="103.8" y="151.4">1</text>
<text x="120.7" y="151.4">2</text>
<text x="123.5" y="155.3" transform="rotate(-90 123.5 155.3)">2</text>
<text x="134.9" y="155.3" transform="rotate(-90 134.9 155.3)">2</text>
<text x="80.9" y="157">2</text>
<text x="89.5" y="157">1</text>
<text x="123.5" y="163.7" transform="rotate(-90 123.5 163.7)">1</text>
<text x="154.7" y="166.7" transform="rotate(-90 154.7 166.7)">2</text>
<text x="134.9" y="169.3" transform="rotate(-90 134.9 169.3)">1</text>
<text x="134.9" y="175.2" transform="rotate(-90 134.9 175.2)">2</text>
<text x="154.7" y="175" transform="rotate(-90 154.7 175)">1</text>
<text x="6.9" y="188.6">D</text>
<text x="134.9" y="189.2" transform="rotate(-90 134.9 189.2)">1</text>
<text x="170.9" y="188.2">Title</text>
<text x="270.7" y="188.6">D</text>
<text x="170.9" y="196.7">Size</text>
<text x="185" y="196.7">Number</text>
<text x="241.8" y="196.7">Revision</text>
<text x="172.3" y="201">A</text>
<text x="170.9" y="205.2">Date:</text>
<text x="170.9" y="208.1">File:</text>
<text x="183.6" y="205.2">10-31-2026</text>
<text x="183.7" y="208.1">C:\Users\..\PWR.SchDoc</text>
<text x="227.6" y="208.1">Drawn By:</text>
<text x="227.6" y="205.2">Sheet</text>
<text x="235.2" y="205.2">of</text>
<text x="37.7" y="212.3">1</text>
<text x="104.8" y="212.3">2</text>
<text x="172.3" y="212.3">3</text>
<text x="239.5" y="212.3">4</text>
</g>
<g font-size="2.5" fill="#000080">
<text x="75.9" y="12.4">Q2</text>
<text x="19.2" y="18.1">J6</text>
<text x="19.2" y="29.4">282815-2</text>
<text x="56.3" y="29.2">D6</text>
<text x="117" y="26.3">R12</text>
<text x="117" y="29.2">1K</text>
<text x="129.8" y="29.4">2.2 uF</text>
<text x="141.4" y="29.2">C9</text>
<text x="158.4" y="26.3">C8</text>
<text x="158.4" y="29.2">MAL213651471E3</text>
<text x="214.8" y="29.4">IC3</text>
<text x="146.8" y="32.3">C10</text>
<text x="120.5" y="37.7">D7</text>
<text x="120.5" y="40.5">LED_SMD</text>
<text x="198.1" y="40.5">C11</text>
<text x="249.1" y="40.5">C12</text>
<text x="75.9" y="46.4">IC2</text>
<text x="198.1" y="43.3">2.2 uF</text>
<text x="214.8" y="43.6">AP2112K-1.2TRG1</text>
<text x="249.1" y="43.3">2.2 uF</text>
<text x="50.1" y="74.5">C15</text>
<text x="143.6" y="74.5">C16</text>
<text x="50.1" y="83.6">0.1 uF</text>
<text x="138.3" y="89">PS1</text>
<text x="106.8" y="93.5">R19</text>
<text x="200.7" y="93.3">L2</text>
<text x="106.8" y="98.9">300R</text>
<text x="119.8" y="100">R20</text>
<text x="177.7" y="100">C17</text>
<text x="200.7" y="98.3">PA4302.103NLT</text>
<text x="203.5" y="100.3">15uH</text>
<text x="119.8" y="102.9">10K</text>
<text x="138.3" y="103.2">TPS54202DDCR</text>
<text x="220.8" y="102.9">C18</text>
<text x="230.4" y="103.2">R13</text>
<text x="252" y="114.2">C19</text>
<text x="230.4" y="123">R14</text>
<text x="92.6" y="131.2">C20</text>
<text x="44.7" y="145.7">PS2</text>
<text x="107.1" y="150">L3</text>
<text x="84.1" y="153.9">C21</text>
<text x="107.1" y="155.1">PA4302.103NLT</text>
<text x="44.7" y="159.9">TPS54202DDCR</text>
<text x="109.9" y="157">10uH</text>
<text x="127.2" y="159.6">C22</text>
<text x="136.9" y="159.9">R15</text>
<text x="158.4" y="170.9">C23</text>
<text x="136.9" y="179.7">R16</text>
</g>
<g font-size="2.5" fill="#800000">
<text x="152.3" y="18.1">+VIN</text>
<text x="202.2" y="29.4">+5</text>
<text x="243.8" y="29.4">+3.3</text>
<text x="36.3" y="32.3">GND</text>
<text x="135.6" y="43.6">GND</text>
<text x="144.1" y="43.6">GND</text>
<text x="152.6" y="43.6">GND</text>
<text x="50.5" y="52.1">GND</text>
<text x="112.9" y="54.9">GND</text>
<text x="243.3" y="54.9">GND</text>
<text x="192.2" y="60.6">GND</text>
<text x="67.5" y="86.1">GND</text>
<text x="92.9" y="94.7">SIM_EN 2</text>
<text x="245.6" y="91.8">+4.1V</text>
<text x="166.2" y="100.3">BAT+</text>
<text x="115.7" y="114.5">GND</text>
<text x="183.7" y="114.5">GND</text>
<text x="246.1" y="142.9">GND</text>
<text x="154" y="148.5">+5</text>
<text x="72.6" y="154.2">BAT+</text>
<text x="90.2" y="171.2">GND</text>
<text x="152.6" y="199.6">GND</text>
</g>
</svg>
